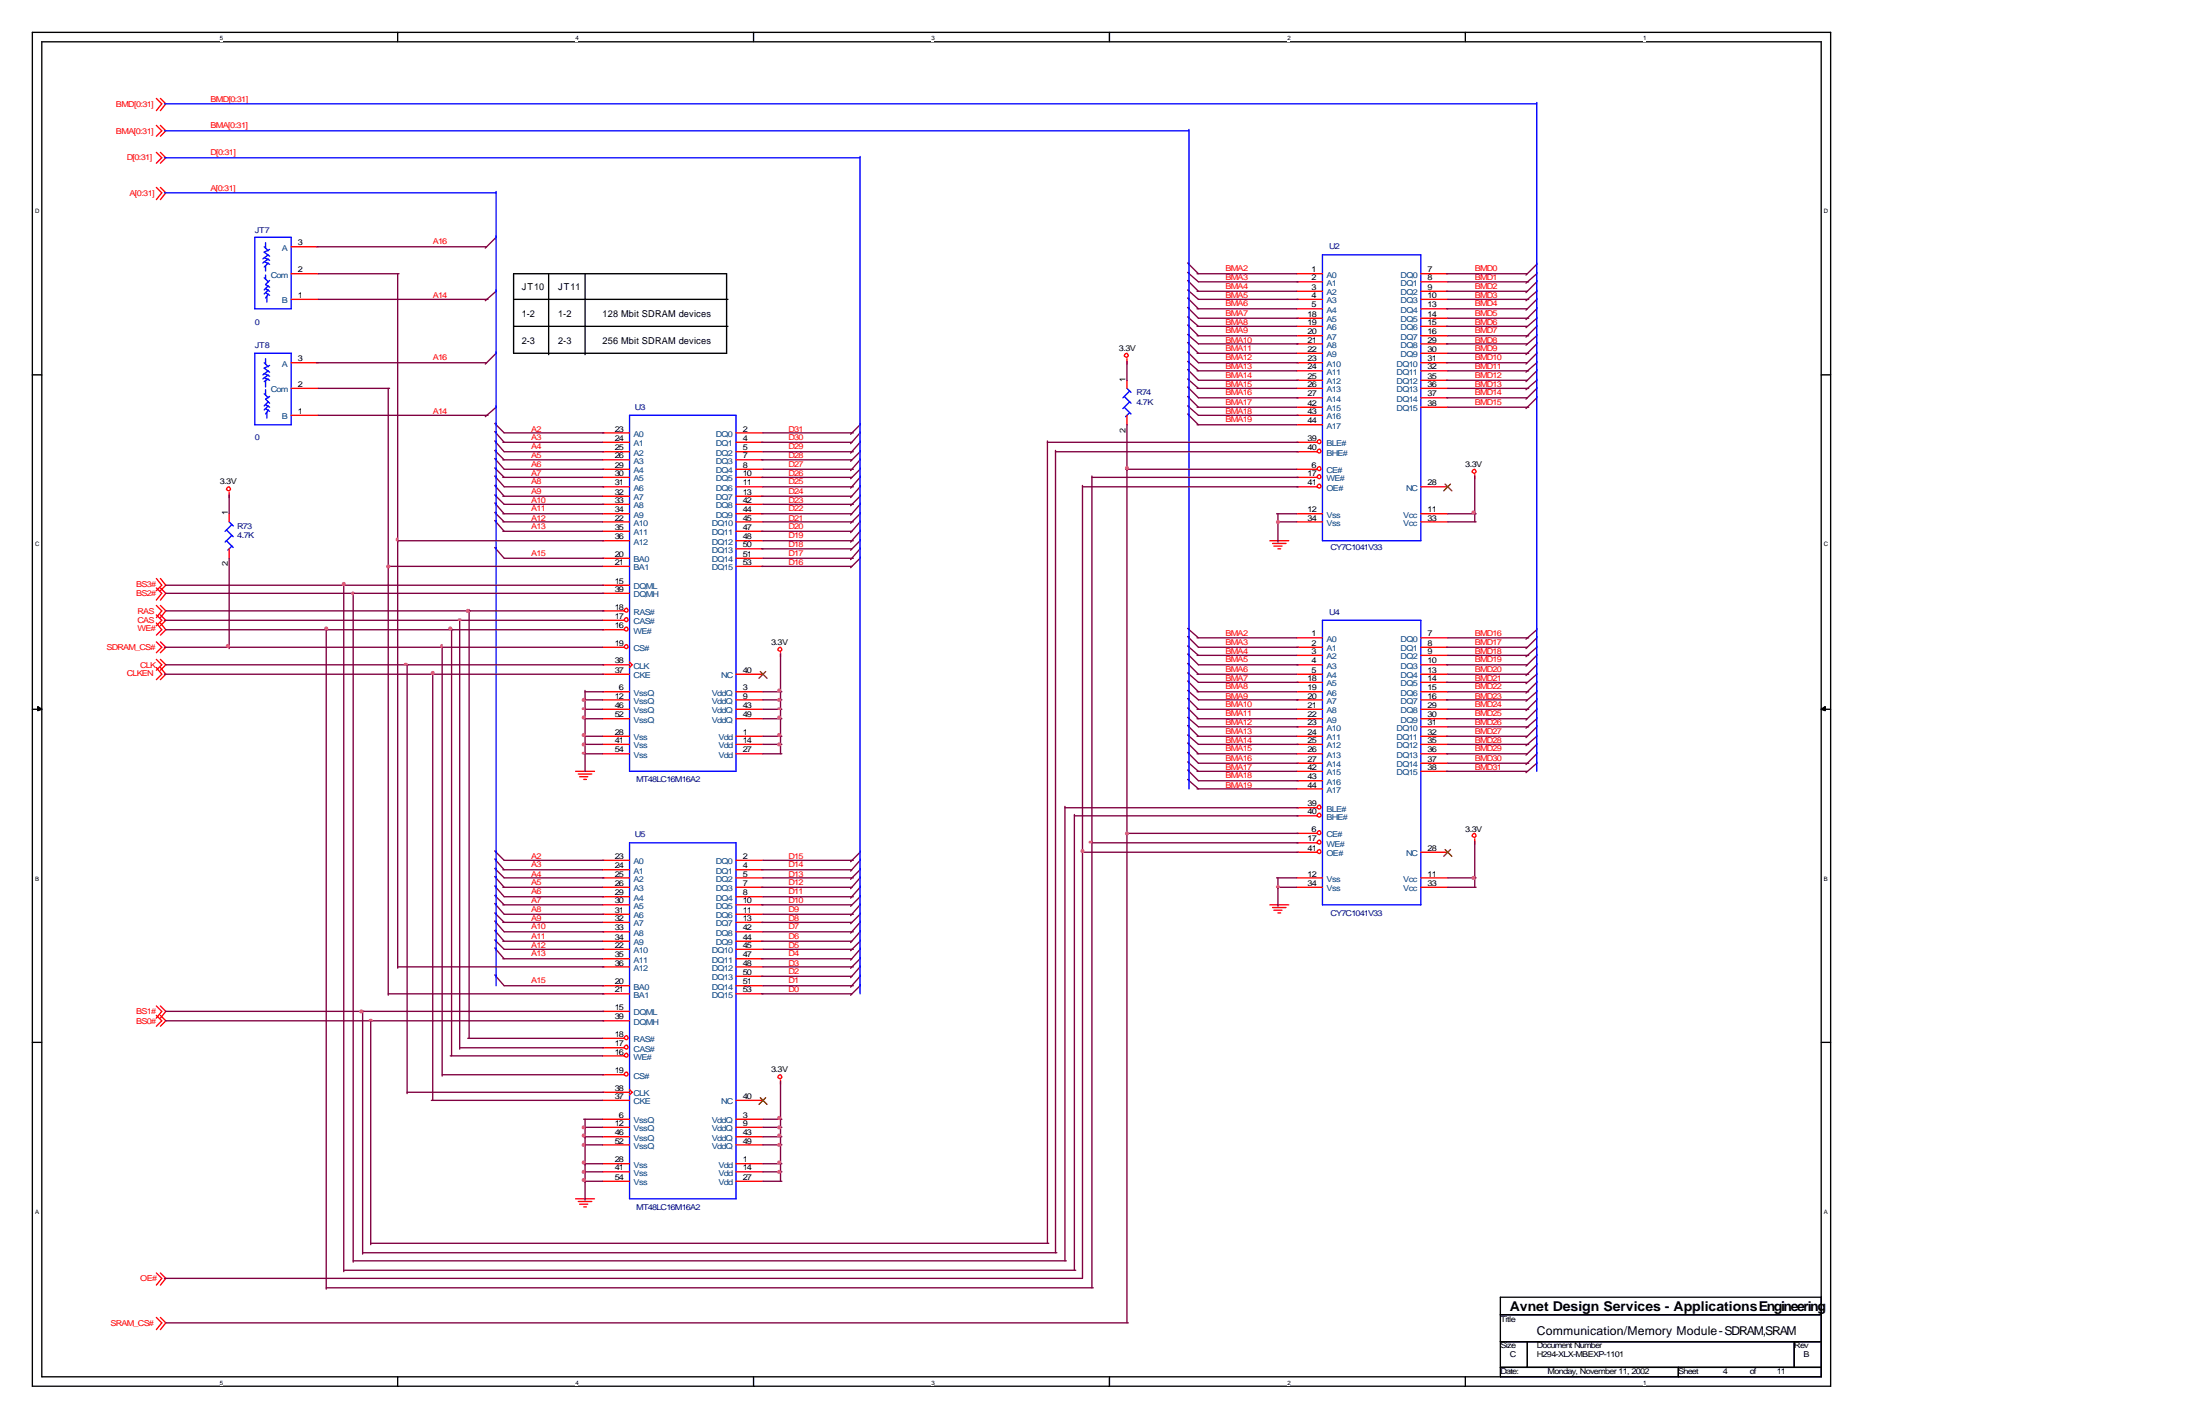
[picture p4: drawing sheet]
<svg xmlns="http://www.w3.org/2000/svg" width="432mm" height="279mm" viewBox="0 0 432 279" stroke-linecap="round" stroke-linejoin="round" font-family="sans-serif">
<path d="M6.3 6.4h353v265.6h-353zM8.2 8.2h349.3v261.9h-349.3z" fill="none" stroke="#000" stroke-width=".26"/>
<g fill="#fff">
<path d="M43.1 6.9h.6v1.3h-.6z"/>
<path d="M43.1 270.7h.6v1.3h-.6z"/>
</g>
<path d="M78.1 6.4v1.8M78.1 270.1v1.9" fill="none" stroke="#000" stroke-width=".26"/>
<g fill="#fff">
<path d="M113 6.9h.5v1.3h-.5z"/>
<path d="M113 270.7h.5v1.3h-.5z"/>
</g>
<path d="M147.9 6.4v1.8M147.9 270.1v1.9" fill="none" stroke="#000" stroke-width=".26"/>
<g fill="#fff">
<path d="M182.8 6.9h.6v1.3h-.6z"/>
<path d="M182.8 270.7h.6v1.3h-.6z"/>
</g>
<path d="M217.8 6.4v1.8M217.8 270.1v1.9" fill="none" stroke="#000" stroke-width=".26"/>
<g fill="#fff">
<path d="M252.7 6.9h.5v1.3h-.5z"/>
<path d="M252.7 270.7h.5v1.3h-.5z"/>
</g>
<path d="M287.6 6.4v1.8M287.6 270.1v1.9" fill="none" stroke="#000" stroke-width=".26"/>
<g fill="#fff">
<path d="M322.5 6.9h.6v1.3h-.6z"/>
<path d="M322.5 270.7h.6v1.3h-.6z"/>
<path d="M6.9 40.7h.8v1.4h-.8z"/>
<path d="M358 40.7h.8v1.4h-.8z"/>
<path d="M6.9 106.1h.8v1.3h-.8z"/>
<path d="M358 106.1h.8v1.3h-.8z"/>
</g>
<path d="M6.3 73.6h1.9M357.5 73.6h1.8" fill="none" stroke="#000" stroke-width=".26"/>
<g fill="#fff">
<path d="M6.9 171.7h.8v1.3h-.8z"/>
<path d="M358 171.7h.8v1.3h-.8z"/>
</g>
<path d="M6.3 139.2h1.9M357.5 139.2h1.8" fill="none" stroke="#000" stroke-width=".26"/>
<g fill="#000" stroke="#000" stroke-width=".26">
<path d="M7.4 138.6l.8 .6-.8 .2z" fill-rule="evenodd"/>
<path d="M357.5 139.2l.7-.6v.8z" fill-rule="evenodd"/>
</g>
<g fill="#fff">
<path d="M6.9 237.1h.8v1.3h-.8z"/>
<path d="M358 237.1h.8v1.3h-.8z"/>
</g>
<g fill="none" stroke="#000" stroke-width=".26">
<path d="M100.8 58.7h42.1M100.8 53.7h41.8v15.6h-41.8zM107.7 53.7v15.9M114.8 53.7v15.9M100.8 64h42.1M6.3 204.5h1.9M357.5 204.5h1.8M294.5 254.5h63v15.6h-63zM294.5 258h63M294.5 263.3h63M294.5 268.3h63M299.8 263.3v5"/>
<path d="M329.4 268.3v1.8M352.2 263.3v5"/>
</g>
<g fill="none" stroke="#f00" stroke-width=".26">
<path d="M30.7 19.3l1 1.1-1 1.3M31.5 19.3l1 1.1-1 1.3M30.7 29.9l1 1.1-1 1M30.7 36.8l1 1-1 1.4M30.7 24.6l1 1.1-1 1M31.5 29.9l1 1.1-1 1M31.5 36.8l1 1-1 1.4M31.5 24.6l1 1.1-1 1M57.1 48.4h5.3M57.1 53.7h5.3M57.1 58.7h5.3M254.5 53.7h5.1"/>
<path d="M254.5 58.7h5.1M254.5 55.3h5.1M254.5 57.2h5.1M278.9 53.7h5.3M278.9 58.7h5.3M278.9 55.3h5.3M278.9 57.2h5.3M57.1 71.2h5.3M57.1 76.2h5.3M221.2 70.4v1M221.2 74.6v1.6M254.5 71.2h5.1"/>
<path d="M254.5 76.2h5.1M254.5 60.6h5.1M254.5 62.4h5.1M254.5 64h5.1M254.5 65.9h5.1M254.5 67.5h5.1M254.5 69.3h5.1M254.5 72.8h5.1M254.5 74.6h5.1M254.5 78.1h5.1M254.5 79.9h5.1M278.9 71.2h5.3"/>
<path d="M278.9 76.2h5.3M278.9 60.6h5.3M278.9 62.4h5.3M278.9 64h5.3M278.9 65.9h5.3M278.9 67.5h5.3M278.9 69.3h5.3M278.9 72.8h5.3M278.9 74.6h5.3M278.9 78.1h5.3M278.9 79.9h5.3M45 96.6v1"/>
<path d="M57.1 81.5h5.3M118.3 84.9h5.3M118.3 86.8h5.3M118.3 88.6h5.3M118.3 90.2h5.3M118.3 92.1h5.3M118.3 93.7h5.3M118.3 95.5h5.3M118.3 97.4h5.3M118.3 99h5.3M144.5 84.9h5.3M144.5 86.8h5.3"/>
<path d="M144.5 88.6h5.3M144.5 90.2h5.3M144.5 92.1h5.3M144.5 93.7h5.3M144.5 95.5h5.3M144.5 97.4h5.3M144.5 99h5.3M221.2 81.5v1.8M254.5 81.5h5.1M254.5 86.8h4M254.5 88.6h4M254.5 92.1h4"/>
<path d="M254.5 93.7h4M254.5 95.5h4M254.5 83.3h5.1M278.9 95.5h5.3M289.5 93.1v.8M30.7 113.5l1 1.3-1 1.1M30.7 115.4l1 1-1 1.3M30.7 118.8l1 1.1-1 1.3M31.5 113.5l1 1.3-1 1.1M31.5 115.4l1 1-1 1.3M31.5 118.8l1 1.1-1 1.3M45 100.8v1.6"/>
<path d="M45 107.7v1.8M118.3 106.1h5.3M118.3 100.8h5.3M118.3 102.4h5.3M118.3 104.2h5.3M118.3 109.5h5.3M118.3 111.1h5.3M118.3 114.8h5.3M118.3 116.4h5.3M118.3 119.9h4.2M144.5 106.1h5.3M144.5 107.7h5.3"/>
<path d="M144.5 100.8h5.3M144.5 102.4h5.3M144.5 104.2h5.3M144.5 109.5h5.3M144.5 111.1h5.3M249.2 106.1h3.7M249.8 106.6h2.6M250 107.2h1.6M250.8 107.7h.6M254.5 100.8h5.1M254.5 102.4h5.1M278.9 100.8h5.3"/>
<path d="M278.9 102.4h5.3M30.7 120.7l1 1-1 1.1M30.7 122.2l1 1.4-1 1M30.7 125.9l1 1.1-1 1.1M30.7 129.4l1 1-1 1.1M30.7 131l1 1.3-1 1M31.5 120.7l1 1-1 1.1M31.5 122.2l1 1.4-1 1M31.5 125.9l1 1.1-1 1.1M31.5 129.4l1 1-1 1.1M31.5 131l1 1.3-1 1M118.3 121.7h4.2"/>
<path d="M118.3 123.6h4.2M118.3 127h4.2M118.3 130.4h5.3M118.3 132.3h5.3M118.3 135.7h5.3M118.3 137.3h5.3M118.3 139.2h5.3M123.6 129.9l.5 .5-.5 .6M144.5 132.3h5.3M144.5 135.7h5.3M144.5 137.3h5.3M144.5 139.2h5.3"/>
<path d="M153.2 128.1v.8M254.5 127h5.1M254.5 130.4h5.1M254.5 132.3h5.1M254.5 135.7h5.1M254.5 137.3h5.1M254.5 139.2h5.1M254.5 125.1h5.1M254.5 128.6h5.1M254.5 133.9h5.1M278.9 127h5.3M278.9 130.4h5.3"/>
<path d="M278.9 132.3h5.3M278.9 135.7h5.3M278.9 137.3h5.3M278.9 139.2h5.3M278.9 125.1h5.3M278.9 128.6h5.3M278.9 133.9h5.3M113 151.3h3.7M113.5 151.9h2.7M113.8 152.4h1.6M114.6 152.9h.5M118.3 141h5.3"/>
<path d="M118.3 144.5h5.3M118.3 146h5.3M118.3 147.9h5.3M144.5 141h5.3M144.5 144.5h5.3M144.5 146h5.3M144.5 147.9h5.3M254.5 151.3h5.1M254.5 141h5.1M254.5 144.5h5.1M254.5 146h5.1M254.5 147.9h5.1"/>
<path d="M254.5 142.6h5.1M254.5 149.8h5.1M254.5 153.2h5.1M254.5 154.8h5.1M254.5 158.5h4M278.9 151.3h5.3M278.9 141h5.3M278.9 144.5h5.3M278.9 146h5.3M278.9 147.9h5.3M278.9 142.6h5.3M278.9 149.8h5.3"/>
<path d="M118.3 177.5h5.3M118.3 168.8h5.3M118.3 170.7h5.3M118.3 172.2h5.3M118.3 174.1h5.3M118.3 175.9h5.3M118.3 179.4h5.3M144.5 177.5h5.3M144.5 168.8h5.3M144.5 170.7h5.3M144.5 172.2h5.3M144.5 174.1h5.3"/>
<path d="M144.5 175.9h5.3M144.5 179.4h5.3M249.2 177.5h3.7M249.8 178.1h2.6M250 178.6h1.6M250.8 179.1h.6M254.5 172.2h5.1M254.5 174.1h5.1M254.5 160.1h4M254.5 163.5h4M254.5 165.4h4M254.5 167.2h4"/>
<path d="M278.9 172.2h5.3M278.9 174.1h5.3M278.9 167.2h5.3M289.5 164.6v1M30.7 197.4l1 1-1 1.4M30.7 199.2l1 1.1-1 1M31.5 197.4l1 1-1 1.4M31.5 199.2l1 1.1-1 1M118.3 181h5.3M118.3 182.8h5.3M118.3 184.7h5.3M118.3 186.3h5.3"/>
<path d="M118.3 188.1h5.3M118.3 189.7h5.3M118.3 193.4h5.3M118.3 195h5.3M118.3 198.4h5.3M144.5 181h5.3M144.5 182.8h5.3M144.5 184.7h5.3M144.5 186.3h5.3M144.5 188.1h5.3M144.5 189.7h5.3M144.5 191.6h5.3"/>
<path d="M144.5 193.4h5.3M144.5 195h5.3M118.3 200.3h5.3M118.3 203.7h4.2M118.3 205.6h4.2M118.3 207.2h4.2M118.3 210.9h4.2M118.3 214.3h5.3M118.3 215.9h5.3M118.3 219.6h5.3M123.6 213.8l.5 .5-.5 .5M144.5 215.9h5.3"/>
<path d="M144.5 219.6h5.3M153.2 211.9v.8M113 235.2h3.7M113.5 235.7h2.7M113.8 236.3h1.6M114.6 236.8h.5M118.3 221.2h5.3M118.3 223h5.3M118.3 224.6h5.3M118.3 228.3h5.3M118.3 229.9h5.3M118.3 231.8h5.3"/>
<path d="M144.5 221.2h5.3M144.5 223h5.3M144.5 224.6h5.3M144.5 228.3h5.3M144.5 229.9h5.3M144.5 231.8h5.3M30.7 258.5l1 1.1-1 1.3M30.7 249.8l1 1-1 1.3M31.5 258.5l1 1.1-1 1.3M31.5 249.8l1 1-1 1.3"/>
<circle cx="221.1" cy="69.7" r=".4"/>
<circle cx="44.9" cy="95.9" r=".4"/>
<circle cx="258.9" cy="93.5" r=".4"/>
<circle cx="258.9" cy="95.4" r=".4"/>
<circle cx="258.9" cy="91.9" r=".4"/>
<circle cx="258.9" cy="86.6" r=".4"/>
<circle cx="258.9" cy="88.5" r=".4"/>
<circle cx="289.3" cy="92.5" r=".4"/>
<circle cx="122.9" cy="119.7" r=".4"/>
<circle cx="122.9" cy="126.9" r=".4"/>
<circle cx="122.9" cy="123.4" r=".4"/>
<circle cx="122.9" cy="121.6" r=".4"/>
<circle cx="153.1" cy="127.4" r=".4"/>
<circle cx="258.9" cy="159.9" r=".4"/>
<circle cx="258.9" cy="158.3" r=".4"/>
<circle cx="258.9" cy="163.4" r=".4"/>
<circle cx="258.9" cy="167.1" r=".4"/>
<circle cx="258.9" cy="165.2" r=".4"/>
<circle cx="289.3" cy="163.9" r=".4"/>
<circle cx="122.9" cy="205.4" r=".4"/>
<circle cx="122.9" cy="203.6" r=".4"/>
<circle cx="122.9" cy="207" r=".4"/>
<circle cx="122.9" cy="210.7" r=".4"/>
<circle cx="153.1" cy="211.3" r=".4"/>
</g>
<g fill="none" stroke="#00f" stroke-width=".26">
<path d="M32.3 37.8h65.1M32.3 31h136.5M32.3 25.7h201.1M32.3 20.4h269.3M97.4 37.6v155.8M168.8 30.7v164.3M233.4 25.4v129.4M301.6 20.1v131.2M50 46.6h7.1v14h-7.1zM51.9 50.5l1 .6M51.9 51.3l1 .6M51.9 48.4l.8 .8"/>
<path d="M51.9 54.5l.8 .8M52.1 47.6v1.1M52.1 52.1v1.1M52.1 54v.8M52.1 56.6l.8 .6M52.1 57.4l.8 .5M52.4 58.2v1.1M52.7 50l-1.1 .8M52.7 50.8l-1.1 .8M52.7 51.6l-.8 .8M52.7 56.1l-.8 .8M52.7 56.9l-.8 .8"/>
<path d="M52.7 57.7l-.6 .8M52.9 48.9l-1 .6 1 .8M52.9 55l-.8 .8 .8 .6M259.6 50h19.3v56.1h-19.3zM50 69.3h7.1v14h-7.1zM51.9 73.3l1 .5M51.9 74.1l1 .5M51.9 71.2l.8 .8M51.9 77.3l.8 .8M52.1 70.4v1M52.1 74.6v1.3M52.1 76.5v1"/>
<path d="M52.1 79.4l.8 .5M52.7 72.8l-1.1 .8M52.7 73.6l-1.1 .7M52.7 74.3l-.8 .6M52.7 78.8l-.8 .8M52.7 79.6l-.8 .8M52.9 71.7l-1 .5 1 .8M52.9 77.8l-.8 .5 .8 .8M220.7 77.8l1.3 1.3M220.7 79.9l1.3 1.3M221.2 76.2l.8 .8M221.7 76.7l-1.3 1.4"/>
<path d="M221.7 78.8l-1.3 1.4M52.1 80.2l.8 .5M52.4 81v1M52.7 80.4l-.6 .8M123.6 81.5h20.9v69.8h-20.9zM221.7 81l-.8 .8M44.4 104l1.4 1.3M44.4 106.1l1.4 1.3M45 102.4l.8 .8M45.5 102.9l-1.3 1.3M45.5 105l-1.3 1.4M45.5 107.2l-.8 .7"/>
<path d="M259.6 121.7h19.3v55.8h-19.3zM123.6 165.4h20.9v69.8h-20.9z"/>
</g>
<path d="M283.6 95l1.4 1.3M284.7 95l-1.3 1.3M149.2 131.8l1.3 1.3M150.3 131.8l-1.3 1.3M283.6 166.7l1.4 1.3M284.7 166.7l-1.3 1.3M149.2 215.4l1.3 1.3M150.3 215.4l-1.3 1.3" fill="none" stroke="#804000" stroke-width=".26"/>
<g fill="none" stroke="#800040" stroke-width=".26">
<path d="M62.2 48.4h33.3M62.4 53.7h15.9M62.4 58.7h33.4M78.1 53.7v136.3M97.4 46.6l-2.2 2.1M97.4 57.2l-2.2 1.8M233.1 51.6l2.1 2.1M233.1 53.4l2.1 1.9h19.6M233.1 55l2.1 2.2M233.1 56.9l2.1 1.8h19.6M233.1 58.5l2.1 2.1M234.9 53.7h19.6"/>
<path d="M234.9 57.2h19.6M283.9 53.7h15.9M283.9 57.2h15.9M284.2 58.7h15.8M284.2 55.3h15.8M301.6 51.9l-2.1 2.1M301.6 53.7l-2.1 1.9M301.6 55.3l-2.1 2.1M301.6 57.2l-2.1 1.8M301.6 58.7l-2.1 2.2M62.2 71.2h33.3M62.4 76.2h14.1"/>
<path d="M76.2 76.2v119.1M97.4 69.3l-2.2 2.1M97.4 79.9l-2.2 1.9M221.2 70.9v3.7M233.1 60.3l2.1 2.1h19.6M233.1 62.2l2.1 1.8M233.1 63.8l2.1 2.1M233.1 65.6l2.1 1.9h19.6M233.1 67.2l2.1 2.1M233.1 69.1l2.1 2.1h19.6M233.1 70.9l2.1 1.9M233.1 72.5l2.1 2.1h19.6"/>
<path d="M233.1 74.3l2.1 1.9M233.1 75.9l2.1 2.2h19.6M233.1 77.8l2.1 2.1M233.1 79.6l2.1 1.9h19.6M234.9 76.2h19.6M234.9 60.6h19.6M234.9 64h19.6M234.9 65.9h19.6M234.9 69.3h19.6M234.9 72.8h19.6M234.9 79.9h19.6M283.9 71.2h15.9"/>
<path d="M283.9 60.6h15.9M283.9 64h15.9M283.9 67.5h15.9M283.9 74.6h15.9M283.9 78.1h15.9M284.2 76.2h15.8M284.2 62.4h15.8M284.2 65.9h15.8M284.2 69.3h15.8M284.2 72.8h15.8M284.2 79.9h15.8M301.6 60.6l-2.1 2.1"/>
<path d="M301.6 62.4l-2.1 1.9M301.6 64l-2.1 2.1M301.6 65.9l-2.1 1.8M301.6 67.5l-2.1 2.1M301.6 69.3l-2.1 2.1M301.6 71.2l-2.1 1.8M301.6 72.8l-2.1 2.1M301.6 74.6l-2.1 1.9M301.6 76.2l-2.1 2.1M301.6 78.1l-2.1 2.1M45 97.1v3.7M62.4 81.5h33.4"/>
<path d="M97.1 83.1l1.9 1.8h19.5M97.1 84.7l1.9 2.1M97.1 86.5l1.9 2.1h19.5M97.1 88.4l1.9 1.8M97.1 90l1.9 2.1h19.5M97.1 91.8l1.9 1.9M97.1 93.4l1.9 2.1h19.5M97.1 95.2l1.9 2.2M97.1 97.1l1.9 1.9h19.5M97.1 98.7l1.9 2.1M98.7 86.8h19.6M98.7 90.2h19.6"/>
<path d="M98.7 93.7h19.6M98.7 97.4h19.6M149.5 86.8h17.7M149.5 90.2h17.7M149.5 93.7h17.7M149.5 97.4h17.7M149.8 84.9h17.7M149.8 88.6h17.7M149.8 92.1h17.7M149.8 95.5h17.7M149.8 99h17.7M168.8 83.3l-1.8 1.9"/>
<path d="M168.8 84.9l-1.8 2.1M168.8 86.8l-1.8 2.1M168.8 88.6l-1.8 1.9M168.8 90.2l-1.8 2.1M168.8 92.1l-1.8 1.8M168.8 93.7l-1.8 2.1M168.8 95.5l-1.8 2.1M168.8 97.4l-1.8 1.8M168.8 99l-1.8 2.1M205.6 86.8h49.2M205.6 86.5v157.4M207.2 88.6h47.6"/>
<path d="M207.2 88.4v157.4M212.5 95.5h42.3M212.5 95.2v155.6h-180.2M214.3 93.7h40.5M214.3 93.4v159.3M220.9 92.1h33.6M221.2 83.3v176.3M233.1 81.2l2.1 2.1M234.9 83.3h19.6M289.5 93.4v9M32.5 114.8h86M32.5 116.4h86"/>
<path d="M32.5 119.9h86M45 109.5v17.8M67.5 114.8v134.7M69.3 116.4v131.2M75.9 111.1h42.4M78.1 106.1h40.4M92.1 119.6v84.1M97.1 102.1l1.9 2.1M97.1 107.4l1.9 2.1h19.5M97.1 100.5l1.9 1.9M98.7 100.8h19.6M98.7 104.2h19.6"/>
<path d="M98.7 102.4h19.6M149.5 100.8h17.7M149.5 104.2h17.7M149.5 107.7h17.7M149.5 111.1h17.7M149.8 106.1h17.7M149.8 102.4h17.7M149.8 109.5h17.7M168.8 100.8l-1.8 1.9M168.8 102.4l-1.8 2.1M168.8 104.2l-1.8 2.2M168.8 106.1l-1.8 1.8"/>
<path d="M168.8 107.7l-1.8 2.1M168.8 109.5l-1.8 1.9M250.6 100.8h3.9M250.6 102.4h3.9M250.8 100.8v5.6M284.2 100.8h5.5M284.2 102.4h5.5M32.3 121.7h86M32.3 127h86M32.3 132.3h86.2M32.5 130.4h86M32.5 123.6h86"/>
<path d="M64 123.6v129.3M79.9 130.4v84.2M84.9 132v83.9M86.8 127v84.1M88.6 123.3v83.9M90.2 121.7v84.1M114.6 139.2h3.7M114.6 137.3h3.7M114.8 135.7h3.7M114.8 135.5v15.8M149.8 139.2h3.7M149.8 137.3h3.7"/>
<path d="M149.8 135.7h3.7M153.2 128.3v19.6M233.1 123.3l2.1 1.8M233.1 124.9l2.1 2.1h19.6M233.1 126.7l2.1 1.9M233.1 128.3l2.1 2.1h19.6M233.1 130.2l2.1 2.1M233.1 132l2.1 1.9h19.6M233.1 133.6l2.1 2.1M233.1 135.5l2.1 1.8h19.6M233.1 137.1l2.1 2.1M233.1 138.9l2.1 2.1"/>
<path d="M234.9 132.3h19.6M234.9 139.2h19.6M234.9 135.7h19.6M234.9 125.1h19.6M234.9 128.6h19.6M283.9 127h15.9M283.9 130.4h15.9M283.9 137.3h15.9M283.9 133.9h15.9M284.2 132.3h15.8M284.2 139.2h15.8M284.2 135.7h15.8"/>
<path d="M284.2 125.1h15.8M284.2 128.6h15.8M301.6 123.6l-2.1 1.8M301.6 125.1l-2.1 2.2M301.6 127l-2.1 1.9M301.6 128.6l-2.1 2.1M301.6 130.4l-2.1 2.2M301.6 132.3l-2.1 1.8M301.6 133.9l-2.1 2.1M301.6 135.7l-2.1 1.9M301.6 137.3l-2.1 2.1M301.6 139.2l-2.1 2.1"/>
<path d="M114.6 147.9h3.7M114.6 146h3.7M114.6 144.5h3.7M114.6 141h3.7M149.8 147.9h3.7M149.8 146h3.7M149.8 144.5h3.7M149.8 141h3.7M209 158.2v89.2M209 158.5h45.8M210.9 159.8v89.4M233.1 140.8l2.1 1.8h19.6"/>
<path d="M233.1 142.3l2.1 2.2M233.1 144.2l2.1 1.8h19.6M233.1 145.8l2.1 2.1M233.1 147.6l2.1 2.2h19.6M233.1 149.5l2.1 1.8M233.1 151.1l2.1 2.1h19.6M233.1 152.9l2.1 1.9M234.9 147.9h19.6M234.9 144.5h19.6M234.9 141h19.6M234.9 151.3h19.6M234.9 154.8h19.6"/>
<path d="M283.9 147.9h15.9M283.9 144.5h15.9M283.9 141h15.9M283.9 151.3h15.9M284.2 146h15.8M284.2 142.6h15.8M284.2 149.8h15.8M301.6 141l-2.1 1.9M301.6 142.6l-2.1 2.1M301.6 144.5l-2.1 1.8M301.6 146l-2.1 2.2M301.6 147.9l-2.1 2.1"/>
<path d="M301.6 149.8l-2.1 1.8M97.1 167l1.9 1.8h19.5M97.1 168.5l1.9 2.2M97.1 170.4l1.9 1.8h19.5M97.1 172l1.9 2.1M97.1 173.8l1.9 2.1h19.5M97.1 175.7l1.9 1.8M97.1 177.3l1.9 2.1h19.5M97.1 179.1l1.9 1.9M98.7 170.7h19.6M98.7 174.1h19.6M98.7 177.5h19.6"/>
<path d="M149.5 170.7h17.7M149.5 174.1h17.7M149.5 177.5h17.7M149.8 168.8h17.7M149.8 172.2h17.7M149.8 175.9h17.7M149.8 179.4h17.7M168.8 167.2l-1.8 1.9M168.8 168.8l-1.8 2.1M168.8 170.7l-1.8 1.8M168.8 172.2l-1.8 2.2M168.8 174.1l-1.8 2.1"/>
<path d="M168.8 175.9l-1.8 1.9M168.8 177.5l-1.8 2.2M168.8 179.4l-1.8 1.8M210.9 160.1h43.9M212.5 167.2h42.3M214.3 165.4h40.5M221.2 163.5h33.6M250.6 172.2h3.9M250.6 174.1h3.9M250.8 172.2v5.6M284.2 172.2h5.5M284.2 174.1h5.5"/>
<path d="M289.5 165.1v9M32.5 198.4h86M71.2 198.4v47.7M76.2 195h42.3M78.1 189.7h40.4M97.1 180.7l1.9 2.1h19.5M97.1 182.6l1.9 2.1M97.1 186l1.9 2.1M97.1 191.3l1.9 2.1h19.5M97.1 184.4l1.9 1.9h19.5M98.7 181h19.6M98.7 184.7h19.6"/>
<path d="M98.7 188.1h19.6M149.5 181h17.7M149.5 184.7h17.7M149.5 188.1h17.7M149.5 191.6h17.7M149.5 195h17.7M149.8 182.8h17.7M149.8 186.3h17.7M149.8 189.7h17.7M149.8 193.4h17.7M168.8 181l-1.8 2.1M168.8 182.8l-1.8 2.1"/>
<path d="M168.8 184.7l-1.8 1.8M168.8 186.3l-1.8 2.1M168.8 188.1l-1.8 1.9M168.8 189.7l-1.8 2.1M168.8 191.6l-1.8 2.1M168.8 193.4l-1.8 1.9M32.5 200.3h86M72.8 200.3v43.9M79.9 214.3h38.6M84.7 215.9h33.6M86.8 210.9h31.7M88.4 207.2h29.9"/>
<path d="M90.2 205.6h28.3M91.8 203.7h26.5M114.6 219.6h3.7M114.8 219.6v15.9M149.8 219.6h3.7M153.2 212.2v19.6M114.6 231.8h3.7M114.6 229.9h3.7M114.6 228.3h3.7M114.6 224.6h3.7M114.6 223h3.7M114.6 221.2h3.7"/>
<path d="M149.8 231.8h3.7M149.8 229.9h3.7M149.8 228.3h3.7M149.8 224.6h3.7M149.8 223h3.7M149.8 221.2h3.7M32.5 259.6h189M64 252.7h150.6M67.5 249.2h143.6M69.3 247.4h140M71.2 245.8h136.2M72.8 243.9h133"/>
</g>
<g fill="#f0f" stroke="#f0f" stroke-width=".26">
<path d="M90 121.5h.4l.1 .2h-.5z" fill-rule="evenodd"/>
<path d="M86.6 126.5h.2v.5l-.3-.1z" fill-rule="evenodd"/>
<path d="M152.7 139l.4-.1 .1 .3h-.5z" fill-rule="evenodd"/>
<path d="M77.9 105.6h.2v.5l-.3-.1z" fill-rule="evenodd"/>
<path d="M114.3 147.7l.5-.1v.3h-.5z" fill-rule="evenodd"/>
<path d="M114.3 139l.5-.1v.3h-.5z" fill-rule="evenodd"/>
<path d="M79.4 130.3l.4-.1 .1 .2h-.5z" fill-rule="evenodd"/>
<path d="M69.1 116.2h.2v.5l-.2-.1z" fill-rule="evenodd"/>
<path d="M72.5 200.1l.4-.1 .1 .3h-.5z" fill-rule="evenodd"/>
<path d="M213.8 165.2l.4-.1 .1 .3h-.5z" fill-rule="evenodd"/>
<path d="M250.6 173.9l.4-.1 .1 .3h-.5z" fill-rule="evenodd"/>
<circle cx="91.8" cy="119.9" r=".28"/>
<circle cx="88.4" cy="123.3" r=".28"/>
<circle cx="70.9" cy="198.5" r=".28"/>
<circle cx="152.9" cy="146.1" r=".28"/>
<circle cx="152.9" cy="144.2" r=".28"/>
<circle cx="152.9" cy="140.8" r=".28"/>
<circle cx="152.9" cy="137.3" r=".28"/>
<circle cx="152.9" cy="135.5" r=".28"/>
<circle cx="152.9" cy="230" r=".28"/>
<circle cx="152.9" cy="228.1" r=".28"/>
<circle cx="152.9" cy="224.7" r=".28"/>
<circle cx="152.9" cy="222.8" r=".28"/>
<circle cx="152.9" cy="221.2" r=".28"/>
<circle cx="152.9" cy="219.4" r=".28"/>
<circle cx="44.7" cy="126.8" r=".28"/>
<circle cx="76.2" cy="111.2" r=".28"/>
<circle cx="84.9" cy="132.1" r=".28"/>
<circle cx="114.5" cy="221.2" r=".28"/>
<circle cx="114.5" cy="228.1" r=".28"/>
<circle cx="114.5" cy="224.7" r=".28"/>
<circle cx="114.5" cy="144.2" r=".28"/>
<circle cx="114.5" cy="140.8" r=".28"/>
<circle cx="114.5" cy="222.8" r=".28"/>
<circle cx="114.5" cy="137.3" r=".28"/>
<circle cx="114.5" cy="230" r=".28"/>
<circle cx="114.5" cy="231.5" r=".28"/>
<circle cx="114.5" cy="146.1" r=".28"/>
<circle cx="221.2" cy="91.8" r=".28"/>
<circle cx="221.2" cy="163.5" r=".28"/>
<circle cx="67.5" cy="114.6" r=".28"/>
<circle cx="64" cy="123.3" r=".28"/>
<circle cx="212.4" cy="167" r=".28"/>
<circle cx="289.2" cy="100.6" r=".28"/>
<circle cx="250.8" cy="102.4" r=".28"/>
<circle cx="289.2" cy="172.3" r=".28"/>
</g>
<text font-size="2.6" x="296.3" y="257.2">Avnet Design Services - Applications Engineering</text>
<text font-size="2.4" x="301.6" y="261.9">Communication/Memory Module - SDRAM,SRAM</text>
<g font-size="1.9">
<text x="102.4" y="56.9">JT10</text>
<text x="109.5" y="56.9">JT11</text>
<text x="102.4" y="62.2">1-2</text>
<text x="109.5" y="62.2">1-2</text>
<text x="118.3" y="62.2">128 Mbit SDRAM devices</text>
<text x="102.4" y="67.5">2-3</text>
<text x="109.5" y="67.5">2-3</text>
<text x="118.3" y="67.5">256 Mbit SDRAM devices</text>
</g>
<g font-size="1.6" fill="#f00">
<text x="22.8" y="20.9">BMD[0:31]</text>
<text x="41.3" y="20.1">BMD[0:31]</text>
<text x="22.8" y="26.2">BMA[0:31]</text>
<text x="41.3" y="25.1">BMA[0:31]</text>
<text x="24.9" y="31.5">D[0:31]</text>
<text x="41.3" y="30.4">D[0:31]</text>
<text x="25.4" y="38.4">A[0:31]</text>
<text x="41.3" y="37.6">A[0:31]</text>
<text x="84.9" y="47.9">A16</text>
<text x="240.5" y="53.2">BMA2</text>
<text x="289.5" y="53.2">BMD0</text>
<text x="84.9" y="58.5">A14</text>
<text x="240.5" y="55">BMA3</text>
<text x="240.5" y="56.6">BMA4</text>
<text x="240.5" y="58.5">BMA5</text>
<text x="289.5" y="55">BMD1</text>
<text x="289.5" y="56.6">BMD2</text>
<text x="289.5" y="58.5">BMD3</text>
<text x="240.5" y="60.1">BMA6</text>
<text x="240.5" y="61.9">BMA7</text>
<text x="240.5" y="63.8">BMA8</text>
<text x="240.5" y="65.4">BMA9</text>
<text x="289.5" y="60.1">BMD4</text>
<text x="289.5" y="61.9">BMD5</text>
<text x="289.5" y="63.8">BMD6</text>
<text x="289.5" y="65.4">BMD7</text>
<text x="84.9" y="70.6">A16</text>
<text x="240.5" y="67.2">BMA10</text>
<text x="240.5" y="68.8">BMA11</text>
<text x="240.5" y="70.6">BMA12</text>
<text x="289.5" y="67.2">BMD8</text>
<text x="289.5" y="68.8">BMD9</text>
<text x="289.5" y="70.6">BMD10</text>
<text x="240.5" y="72.5">BMA13</text>
<text x="240.5" y="74.1">BMA14</text>
<text x="240.5" y="75.9">BMA15</text>
<text x="240.5" y="77.5">BMA16</text>
<text x="289.5" y="72.5">BMD11</text>
<text x="289.5" y="74.1">BMD12</text>
<text x="289.5" y="75.9">BMD13</text>
<text x="289.5" y="77.5">BMD14</text>
<text x="84.9" y="81.2">A14</text>
<text x="240.5" y="79.4">BMA17</text>
<text x="240.5" y="81.2">BMA18</text>
<text x="240.5" y="82.8">BMA19</text>
<text x="289.5" y="79.4">BMD15</text>
<text x="104.3" y="84.7">A2</text>
<text x="104.3" y="86.3">A3</text>
<text x="104.3" y="88.1">A4</text>
<text x="104.3" y="90">A5</text>
<text x="154.8" y="84.7">D31</text>
<text x="154.8" y="86.3">D30</text>
<text x="154.8" y="88.1">D29</text>
<text x="154.8" y="90">D28</text>
<text x="104.3" y="91.5">A6</text>
<text x="104.3" y="93.4">A7</text>
<text x="104.3" y="95">A8</text>
<text x="154.8" y="91.5">D27</text>
<text x="154.8" y="93.4">D26</text>
<text x="154.8" y="95">D25</text>
<text x="104.3" y="96.8">A9</text>
<text x="104.3" y="98.7">A10</text>
<text x="104.3" y="100.3">A11</text>
<text x="154.8" y="96.8">D24</text>
<text x="154.8" y="98.7">D23</text>
<text x="154.8" y="100.3">D22</text>
<text x="104.3" y="103.7">A13</text>
<text x="104.3" y="102.1">A12</text>
<text x="154.8" y="102.1">D21</text>
<text x="154.8" y="103.7">D20</text>
<text x="154.8" y="105.6">D19</text>
<text x="154.8" y="107.4">D18</text>
<text x="104.3" y="109">A15</text>
<text x="154.8" y="109">D17</text>
<text x="154.8" y="110.9">D16</text>
<text x="26.7" y="115.1">BS3#</text>
<text x="26.7" y="116.9">BS2#</text>
<text x="27" y="120.4">RAS</text>
<text x="27" y="122.2">CAS</text>
<text x="27" y="123.8">WE#</text>
<text x="240.5" y="124.9">BMA2</text>
<text x="289.5" y="124.9">BMD16</text>
<text x="20.9" y="127.5">SDRAM_CS#</text>
<text x="27.5" y="131">CLK</text>
<text x="240.5" y="126.5">BMA3</text>
<text x="240.5" y="128.3">BMA4</text>
<text x="240.5" y="129.9">BMA5</text>
<text x="240.5" y="131.8">BMA6</text>
<text x="289.5" y="126.5">BMD17</text>
<text x="289.5" y="128.3">BMD18</text>
<text x="289.5" y="129.9">BMD19</text>
<text x="289.5" y="131.8">BMD20</text>
<text x="24.9" y="132.6">CLKEN</text>
<text x="240.5" y="133.6">BMA7</text>
<text x="240.5" y="135.2">BMA8</text>
<text x="240.5" y="137.1">BMA9</text>
<text x="289.5" y="133.6">BMD21</text>
<text x="289.5" y="135.2">BMD22</text>
<text x="289.5" y="137.1">BMD23</text>
<text x="240.5" y="138.6">BMA10</text>
<text x="240.5" y="140.5">BMA11</text>
<text x="240.5" y="142.3">BMA12</text>
<text x="240.5" y="143.9">BMA13</text>
<text x="289.5" y="138.6">BMD24</text>
<text x="289.5" y="140.5">BMD25</text>
<text x="289.5" y="142.3">BMD26</text>
<text x="289.5" y="143.9">BMD27</text>
<text x="240.5" y="145.8">BMA14</text>
<text x="240.5" y="147.4">BMA15</text>
<text x="240.5" y="149.2">BMA16</text>
<text x="289.5" y="145.8">BMD28</text>
<text x="289.5" y="147.4">BMD29</text>
<text x="289.5" y="149.2">BMD30</text>
<text x="240.5" y="151.1">BMA17</text>
<text x="240.5" y="152.7">BMA18</text>
<text x="240.5" y="154.5">BMA19</text>
<text x="289.5" y="151.1">BMD31</text>
<text x="104.3" y="168.5">A2</text>
<text x="104.3" y="170.1">A3</text>
<text x="104.3" y="172">A4</text>
<text x="104.3" y="173.6">A5</text>
<text x="154.8" y="168.5">D15</text>
<text x="154.8" y="170.1">D14</text>
<text x="154.8" y="172">D13</text>
<text x="154.8" y="173.6">D12</text>
<text x="104.3" y="175.4">A6</text>
<text x="104.3" y="177.3">A7</text>
<text x="104.3" y="178.9">A8</text>
<text x="154.8" y="175.4">D11</text>
<text x="154.8" y="177.3">D10</text>
<text x="154.8" y="178.9">D9</text>
<text x="104.3" y="180.7">A9</text>
<text x="104.3" y="182.3">A10</text>
<text x="104.3" y="184.1">A11</text>
<text x="154.8" y="180.7">D8</text>
<text x="154.8" y="182.3">D7</text>
<text x="154.8" y="184.1">D6</text>
<text x="104.3" y="187.6">A13</text>
<text x="104.3" y="186">A12</text>
<text x="154.8" y="186">D5</text>
<text x="154.8" y="187.6">D4</text>
<text x="154.8" y="189.4">D3</text>
<text x="154.8" y="191">D2</text>
<text x="104.3" y="192.9">A15</text>
<text x="154.8" y="192.9">D1</text>
<text x="154.8" y="194.7">D0</text>
<text x="26.7" y="199">BS1#</text>
<text x="26.7" y="200.8">BS0#</text>
<text x="27.5" y="251.4">OE#</text>
<text x="21.7" y="260.1">SRAM_CS#</text>
</g>
<g font-size="1.6" fill="#000080">
<text x="50" y="45.8">JT7</text>
<text x="260.9" y="48.9">U2</text>
<text x="50" y="63.8">0</text>
<text x="50" y="68.3">JT8</text>
<text x="223" y="77.5">R74</text>
<text x="124.6" y="80.4">U3</text>
<text x="223" y="79.4">4.7K</text>
<text x="50" y="86.3">0</text>
<text x="46.6" y="103.7">R73</text>
<text x="46.6" y="105.6">4.7K</text>
<text x="261.1" y="107.9">CY7C1041V33</text>
<text x="260.9" y="120.7">U4</text>
<text x="124.9" y="153.5">MT48LC16M16A2</text>
<text x="124.6" y="164.3">U5</text>
<text x="261.1" y="179.7">CY7C1041V33</text>
<text x="124.9" y="237.3">MT48LC16M16A2</text>
</g>
<g font-size="1.6" fill="#004080">
<text x="55.3" y="49.2">A</text>
<text x="53.2" y="54.5">Com</text>
<text x="55.3" y="59.5">B</text>
<text x="260.4" y="54.5">A0</text>
<text x="260.4" y="56.1">A1</text>
<text x="260.4" y="57.9">A2</text>
<text x="260.4" y="59.5">A3</text>
<text x="274.9" y="54.5">DQ0</text>
<text x="274.9" y="56.1">DQ1</text>
<text x="274.9" y="57.9">DQ2</text>
<text x="274.9" y="59.5">DQ3</text>
<text x="260.4" y="61.4">A4</text>
<text x="260.4" y="63.2">A5</text>
<text x="260.4" y="64.8">A6</text>
<text x="274.9" y="61.4">DQ4</text>
<text x="274.9" y="63.2">DQ5</text>
<text x="274.9" y="64.8">DQ6</text>
<text x="55.3" y="72">A</text>
<text x="260.4" y="66.7">A7</text>
<text x="260.4" y="68.3">A8</text>
<text x="260.4" y="70.1">A9</text>
<text x="260.4" y="72">A10</text>
<text x="274.1" y="72">DQ10</text>
<text x="274.9" y="66.7">DQ7</text>
<text x="274.9" y="68.3">DQ8</text>
<text x="274.9" y="70.1">DQ9</text>
<text x="53.2" y="77">Com</text>
<text x="260.4" y="73.6">A11</text>
<text x="260.4" y="75.4">A12</text>
<text x="260.4" y="77">A13</text>
<text x="274.1" y="73.6">DQ11</text>
<text x="274.1" y="75.4">DQ12</text>
<text x="274.1" y="77">DQ13</text>
<text x="55.3" y="82.3">B</text>
<text x="260.4" y="78.8">A14</text>
<text x="260.4" y="80.7">A15</text>
<text x="260.4" y="82.3">A16</text>
<text x="274.1" y="78.8">DQ14</text>
<text x="274.1" y="80.7">DQ15</text>
<text x="124.4" y="85.7">A0</text>
<text x="124.4" y="87.6">A1</text>
<text x="124.4" y="89.4">A2</text>
<text x="140.5" y="85.7">DQ0</text>
<text x="140.5" y="87.6">DQ1</text>
<text x="140.5" y="89.4">DQ2</text>
<text x="260.4" y="84.1">A17</text>
<text x="260.4" y="87.6">BLE#</text>
<text x="260.4" y="89.4">BHE#</text>
<text x="124.4" y="91">A3</text>
<text x="124.4" y="92.9">A4</text>
<text x="124.4" y="94.5">A5</text>
<text x="140.5" y="91">DQ3</text>
<text x="140.5" y="92.9">DQ4</text>
<text x="140.5" y="94.5">DQ5</text>
<text x="260.4" y="92.9">CE#</text>
<text x="260.4" y="94.5">WE#</text>
<text x="124.4" y="96.3">A6</text>
<text x="124.4" y="98.2">A7</text>
<text x="124.4" y="99.7">A8</text>
<text x="124.4" y="101.6">A9</text>
<text x="140.5" y="96.3">DQ6</text>
<text x="140.5" y="98.2">DQ7</text>
<text x="140.5" y="99.7">DQ8</text>
<text x="140.5" y="101.6">DQ9</text>
<text x="260.4" y="96.3">OE#</text>
<text x="260.4" y="101.6">Vss</text>
<text x="275.4" y="101.6">Vcc</text>
<text x="276" y="96.3">NC</text>
<text x="124.4" y="103.2">A10</text>
<text x="124.4" y="105">A11</text>
<text x="124.4" y="106.9">A12</text>
<text x="139.7" y="103.2">DQ10</text>
<text x="139.7" y="105">DQ11</text>
<text x="139.7" y="106.9">DQ12</text>
<text x="260.4" y="103.2">Vss</text>
<text x="275.4" y="103.2">Vcc</text>
<text x="124.4" y="110.3">BA0</text>
<text x="124.4" y="111.9">BA1</text>
<text x="139.7" y="108.5">DQ13</text>
<text x="139.7" y="110.3">DQ14</text>
<text x="139.7" y="111.9">DQ15</text>
<text x="124.4" y="115.6">DQML</text>
<text x="124.4" y="117.2">DQMH</text>
<text x="124.4" y="120.7">RAS#</text>
<text x="124.4" y="122.5">CAS#</text>
<text x="124.4" y="124.4">WE#</text>
<text x="260.4" y="125.9">A0</text>
<text x="274.9" y="125.9">DQ0</text>
<text x="124.4" y="127.8">CS#</text>
<text x="124.4" y="131.2">CLK</text>
<text x="260.4" y="127.8">A1</text>
<text x="260.4" y="129.4">A2</text>
<text x="260.4" y="131.2">A3</text>
<text x="274.9" y="127.8">DQ1</text>
<text x="274.9" y="129.4">DQ2</text>
<text x="274.9" y="131.2">DQ3</text>
<text x="124.4" y="133.1">CKE</text>
<text x="124.4" y="136.5">VssQ</text>
<text x="139.7" y="136.5">VddQ</text>
<text x="141.6" y="133.1">NC</text>
<text x="260.4" y="133.1">A4</text>
<text x="260.4" y="134.7">A5</text>
<text x="260.4" y="136.5">A6</text>
<text x="274.9" y="133.1">DQ4</text>
<text x="274.9" y="134.7">DQ5</text>
<text x="274.9" y="136.5">DQ6</text>
<text x="124.4" y="138.1">VssQ</text>
<text x="124.4" y="140">VssQ</text>
<text x="124.4" y="141.8">VssQ</text>
<text x="139.7" y="138.1">VddQ</text>
<text x="139.7" y="140">VddQ</text>
<text x="139.7" y="141.8">VddQ</text>
<text x="260.4" y="138.1">A7</text>
<text x="260.4" y="140">A8</text>
<text x="260.4" y="141.8">A9</text>
<text x="260.4" y="143.4">A10</text>
<text x="274.1" y="143.4">DQ10</text>
<text x="274.9" y="138.1">DQ7</text>
<text x="274.9" y="140">DQ8</text>
<text x="274.9" y="141.8">DQ9</text>
<text x="124.4" y="145.3">Vss</text>
<text x="124.4" y="146.8">Vss</text>
<text x="124.4" y="148.7">Vss</text>
<text x="141" y="145.3">Vdd</text>
<text x="141" y="146.8">Vdd</text>
<text x="141" y="148.7">Vdd</text>
<text x="260.4" y="145.3">A11</text>
<text x="260.4" y="146.8">A12</text>
<text x="260.4" y="148.7">A13</text>
<text x="274.1" y="145.3">DQ11</text>
<text x="274.1" y="146.8">DQ12</text>
<text x="274.1" y="148.7">DQ13</text>
<text x="260.4" y="150.5">A14</text>
<text x="260.4" y="152.1">A15</text>
<text x="260.4" y="154">A16</text>
<text x="260.4" y="155.6">A17</text>
<text x="274.1" y="150.5">DQ14</text>
<text x="274.1" y="152.1">DQ15</text>
<text x="260.4" y="159.3">BLE#</text>
<text x="260.4" y="160.9">BHE#</text>
<text x="260.4" y="164.3">CE#</text>
<text x="260.4" y="166.2">WE#</text>
<text x="124.4" y="169.6">A0</text>
<text x="124.4" y="171.4">A1</text>
<text x="124.4" y="173">A2</text>
<text x="140.5" y="169.6">DQ0</text>
<text x="140.5" y="171.4">DQ1</text>
<text x="140.5" y="173">DQ2</text>
<text x="260.4" y="168">OE#</text>
<text x="260.4" y="173">Vss</text>
<text x="275.4" y="173">Vcc</text>
<text x="276" y="168">NC</text>
<text x="124.4" y="174.9">A3</text>
<text x="124.4" y="176.7">A4</text>
<text x="124.4" y="178.3">A5</text>
<text x="140.5" y="174.9">DQ3</text>
<text x="140.5" y="176.7">DQ4</text>
<text x="140.5" y="178.3">DQ5</text>
<text x="260.4" y="174.9">Vss</text>
<text x="275.4" y="174.9">Vcc</text>
<text x="124.4" y="180.2">A6</text>
<text x="124.4" y="181.8">A7</text>
<text x="124.4" y="183.6">A8</text>
<text x="124.4" y="185.5">A9</text>
<text x="140.5" y="180.2">DQ6</text>
<text x="140.5" y="181.8">DQ7</text>
<text x="140.5" y="183.6">DQ8</text>
<text x="140.5" y="185.5">DQ9</text>
<text x="124.4" y="187.1">A10</text>
<text x="124.4" y="188.9">A11</text>
<text x="124.4" y="190.5">A12</text>
<text x="139.7" y="187.1">DQ10</text>
<text x="139.7" y="188.9">DQ11</text>
<text x="139.7" y="190.5">DQ12</text>
<text x="124.4" y="194.2">BA0</text>
<text x="124.4" y="195.8">BA1</text>
<text x="139.7" y="192.4">DQ13</text>
<text x="139.7" y="194.2">DQ14</text>
<text x="139.7" y="195.8">DQ15</text>
<text x="124.4" y="199.2">DQML</text>
<text x="124.4" y="201.1">DQMH</text>
<text x="124.4" y="204.5">RAS#</text>
<text x="124.4" y="206.4">CAS#</text>
<text x="124.4" y="208">WE#</text>
<text x="124.4" y="211.7">CS#</text>
<text x="124.4" y="215.1">CLK</text>
<text x="124.4" y="216.7">CKE</text>
<text x="124.4" y="220.4">VssQ</text>
<text x="124.4" y="222">VssQ</text>
<text x="139.7" y="220.4">VddQ</text>
<text x="139.7" y="222">VddQ</text>
<text x="141.6" y="216.7">NC</text>
<text x="124.4" y="223.8">VssQ</text>
<text x="124.4" y="225.4">VssQ</text>
<text x="139.7" y="223.8">VddQ</text>
<text x="139.7" y="225.4">VddQ</text>
<text x="124.4" y="229.1">Vss</text>
<text x="124.4" y="230.7">Vss</text>
<text x="124.4" y="232.6">Vss</text>
<text x="141" y="229.1">Vdd</text>
<text x="141" y="230.7">Vdd</text>
<text x="141" y="232.6">Vdd</text>
</g>
<g font-size="1.6">
<text x="58.5" y="48.2">3</text>
<text x="58.5" y="53.4">2</text>
<text x="257.4" y="53.4">1</text>
<text x="280.2" y="53.4">7</text>
<text x="58.5" y="58.5">1</text>
<text x="257.4" y="55">2</text>
<text x="257.4" y="56.9">3</text>
<text x="257.4" y="58.5">4</text>
<text x="280.2" y="55">8</text>
<text x="280.2" y="56.9">9</text>
<text x="280.2" y="58.5">10</text>
<text x="256.6" y="62.2">18</text>
<text x="256.6" y="63.8">19</text>
<text x="256.6" y="65.6">20</text>
<text x="257.4" y="60.3">5</text>
<text x="280.2" y="60.3">13</text>
<text x="280.2" y="62.2">14</text>
<text x="280.2" y="63.8">15</text>
<text x="280.2" y="65.6">16</text>
<text x="58.5" y="70.9">3</text>
<text x="219.6" y="68.8">3.3V</text>
<text x="256.6" y="67.2">21</text>
<text x="256.6" y="69.1">22</text>
<text x="256.6" y="70.9">23</text>
<text x="280.2" y="67.2">29</text>
<text x="280.2" y="69.1">30</text>
<text x="280.2" y="70.9">31</text>
<text x="58.5" y="75.9">2</text>
<text x="220.9" y="74.9" transform="rotate(-90 220.9 74.9)">1</text>
<text x="256.6" y="72.5">24</text>
<text x="256.6" y="74.3">25</text>
<text x="256.6" y="75.9">26</text>
<text x="256.6" y="77.8">27</text>
<text x="280.2" y="72.5">32</text>
<text x="280.2" y="74.3">35</text>
<text x="280.2" y="75.9">36</text>
<text x="280.2" y="77.8">37</text>
<text x="58.5" y="81.2">1</text>
<text x="256.6" y="79.6">42</text>
<text x="256.6" y="81.2">43</text>
<text x="256.6" y="83.1">44</text>
<text x="280.2" y="79.6">38</text>
<text x="120.6" y="84.7">23</text>
<text x="120.6" y="86.5">24</text>
<text x="120.6" y="88.4">25</text>
<text x="120.6" y="90">26</text>
<text x="145.8" y="84.7">2</text>
<text x="145.8" y="86.5">4</text>
<text x="145.8" y="88.4">5</text>
<text x="145.8" y="90">7</text>
<text x="220.9" y="84.9" transform="rotate(-90 220.9 84.9)">2</text>
<text x="256.6" y="86.5">39</text>
<text x="256.6" y="88.4">40</text>
<text x="43.1" y="95">3.3V</text>
<text x="120.6" y="91.8">29</text>
<text x="120.6" y="93.4">30</text>
<text x="120.6" y="95.2">31</text>
<text x="145.8" y="91.8">8</text>
<text x="145.8" y="93.4">10</text>
<text x="145.8" y="95.2">11</text>
<text x="256.6" y="93.4">17</text>
<text x="256.6" y="95.2">41</text>
<text x="257.4" y="91.8">6</text>
<text x="280.2" y="95.2">28</text>
<text x="287.6" y="91.5">3.3V</text>
<text x="44.7" y="101.1" transform="rotate(-90 44.7 101.1)">1</text>
<text x="120.6" y="97.1">32</text>
<text x="120.6" y="98.7">33</text>
<text x="120.6" y="100.5">34</text>
<text x="145.8" y="97.1">13</text>
<text x="145.8" y="98.7">42</text>
<text x="145.8" y="100.5">44</text>
<text x="256.6" y="100.5">12</text>
<text x="280.2" y="100.5">11</text>
<text x="120.6" y="102.1">22</text>
<text x="120.6" y="104">35</text>
<text x="120.6" y="105.8">36</text>
<text x="145.8" y="102.1">45</text>
<text x="145.8" y="104">47</text>
<text x="145.8" y="105.8">48</text>
<text x="145.8" y="107.4">50</text>
<text x="256.6" y="102.1">34</text>
<text x="280.2" y="102.1">33</text>
<text x="44.7" y="111.1" transform="rotate(-90 44.7 111.1)">2</text>
<text x="120.6" y="109.3">20</text>
<text x="120.6" y="110.9">21</text>
<text x="145.8" y="109.3">51</text>
<text x="145.8" y="110.9">53</text>
<text x="120.6" y="114.6">15</text>
<text x="120.6" y="116.2">39</text>
<text x="120.6" y="119.6">18</text>
<text x="120.6" y="121.4">17</text>
<text x="120.6" y="123.3">16</text>
<text x="257.4" y="124.9">1</text>
<text x="280.2" y="124.9">7</text>
<text x="120.6" y="126.7">19</text>
<text x="120.6" y="130.2">38</text>
<text x="151.3" y="126.5">3.3V</text>
<text x="257.4" y="126.7">2</text>
<text x="257.4" y="128.3">3</text>
<text x="257.4" y="130.2">4</text>
<text x="280.2" y="126.7">8</text>
<text x="280.2" y="128.3">9</text>
<text x="280.2" y="130.2">10</text>
<text x="120.6" y="132">37</text>
<text x="120.6" y="137.1">12</text>
<text x="121.4" y="135.5">6</text>
<text x="145.8" y="135.5">3</text>
<text x="145.8" y="137.1">9</text>
<text x="145.8" y="132">40</text>
<text x="256.6" y="133.6">18</text>
<text x="256.6" y="135.5">19</text>
<text x="256.6" y="137.1">20</text>
<text x="257.4" y="132">5</text>
<text x="280.2" y="132">13</text>
<text x="280.2" y="133.6">14</text>
<text x="280.2" y="135.5">15</text>
<text x="280.2" y="137.1">16</text>
<text x="120.6" y="138.9">46</text>
<text x="120.6" y="140.8">52</text>
<text x="145.8" y="138.9">43</text>
<text x="145.8" y="140.8">49</text>
<text x="256.6" y="138.9">21</text>
<text x="256.6" y="140.8">22</text>
<text x="256.6" y="142.3">23</text>
<text x="280.2" y="138.9">29</text>
<text x="280.2" y="140.8">30</text>
<text x="280.2" y="142.3">31</text>
<text x="120.6" y="144.2">28</text>
<text x="120.6" y="145.8">41</text>
<text x="120.6" y="147.6">54</text>
<text x="145.8" y="144.2">1</text>
<text x="145.8" y="145.8">14</text>
<text x="145.8" y="147.6">27</text>
<text x="256.6" y="144.2">24</text>
<text x="256.6" y="145.8">25</text>
<text x="256.6" y="147.6">26</text>
<text x="256.6" y="149.5">27</text>
<text x="280.2" y="144.2">32</text>
<text x="280.2" y="145.8">35</text>
<text x="280.2" y="147.6">36</text>
<text x="280.2" y="149.5">37</text>
<text x="256.6" y="151.1">42</text>
<text x="256.6" y="152.9">43</text>
<text x="256.6" y="154.5">44</text>
<text x="280.2" y="151.1">38</text>
<text x="256.6" y="158.2">39</text>
<text x="256.6" y="159.8">40</text>
<text x="256.6" y="165.1">17</text>
<text x="256.6" y="167">41</text>
<text x="257.4" y="163.2">6</text>
<text x="280.2" y="167">28</text>
<text x="287.6" y="163.2">3.3V</text>
<text x="120.6" y="168.5">23</text>
<text x="120.6" y="170.4">24</text>
<text x="120.6" y="172">25</text>
<text x="120.6" y="173.8">26</text>
<text x="145.8" y="168.5">2</text>
<text x="145.8" y="170.4">4</text>
<text x="145.8" y="172">5</text>
<text x="145.8" y="173.8">7</text>
<text x="256.6" y="172">12</text>
<text x="256.6" y="173.8">34</text>
<text x="280.2" y="172">11</text>
<text x="280.2" y="173.8">33</text>
<text x="120.6" y="175.7">29</text>
<text x="120.6" y="177.3">30</text>
<text x="120.6" y="179.1">31</text>
<text x="145.8" y="175.7">8</text>
<text x="145.8" y="177.3">10</text>
<text x="145.8" y="179.1">11</text>
<text x="120.6" y="180.7">32</text>
<text x="120.6" y="182.6">33</text>
<text x="120.6" y="184.4">34</text>
<text x="145.8" y="180.7">13</text>
<text x="145.8" y="182.6">42</text>
<text x="145.8" y="184.4">44</text>
<text x="120.6" y="186">22</text>
<text x="120.6" y="187.9">35</text>
<text x="120.6" y="189.4">36</text>
<text x="145.8" y="186">45</text>
<text x="145.8" y="187.9">47</text>
<text x="145.8" y="189.4">48</text>
<text x="145.8" y="191.3">50</text>
<text x="120.6" y="193.1">20</text>
<text x="120.6" y="194.7">21</text>
<text x="145.8" y="193.1">51</text>
<text x="145.8" y="194.7">53</text>
<text x="120.6" y="198.2">15</text>
<text x="120.6" y="200">39</text>
<text x="120.6" y="203.5">18</text>
<text x="120.6" y="205.3">17</text>
<text x="120.6" y="206.9">16</text>
<text x="120.6" y="210.6">19</text>
<text x="120.6" y="214">38</text>
<text x="120.6" y="215.6">37</text>
<text x="145.8" y="215.6">40</text>
<text x="151.3" y="210.3">3.3V</text>
<text x="120.6" y="220.9">12</text>
<text x="121.4" y="219.3">6</text>
<text x="145.8" y="219.3">3</text>
<text x="145.8" y="220.9">9</text>
<text x="120.6" y="222.8">46</text>
<text x="120.6" y="224.4">52</text>
<text x="145.8" y="222.8">43</text>
<text x="145.8" y="224.4">49</text>
<text x="120.6" y="228.1">28</text>
<text x="120.6" y="229.7">41</text>
<text x="120.6" y="231.5">54</text>
<text x="145.8" y="228.1">1</text>
<text x="145.8" y="229.7">14</text>
<text x="145.8" y="231.5">27</text>
<text x="294.5" y="259.3">Title</text>
<text x="294.5" y="264.6">Size</text>
<text x="294.5" y="269.6">Date:</text>
<text x="296.3" y="266.2">C</text>
<text x="301.6" y="264.6">Document Number</text>
<text x="301.6" y="266.2">H294-XLX-MBEXP-1101</text>
<text x="303.7" y="269.6">Monday, November 11, 2002</text>
<text x="329.4" y="269.6">Sheet</text>
<text x="338.1" y="269.6">4</text>
<text x="343.4" y="269.6">of</text>
<text x="348.7" y="269.6">11</text>
<text x="352.2" y="264.6">Rev</text>
<text x="354" y="266.2">B</text>
</g>
<g font-size="1.2">
<text x="43.1" y="7.9">5</text>
<text x="113" y="7.9">4</text>
<text x="182.8" y="7.9">3</text>
<text x="252.7" y="7.9">2</text>
<text x="322.5" y="7.9">1</text>
<text x="6.9" y="41.8">D</text>
<text x="358" y="41.8">D</text>
<text x="6.9" y="107.2">C</text>
<text x="358" y="107.2">C</text>
<text x="6.9" y="172.8">B</text>
<text x="358" y="172.8">B</text>
<text x="6.9" y="238.1">A</text>
<text x="358" y="238.1">A</text>
<text x="43.1" y="271.7">5</text>
<text x="113" y="271.7">4</text>
<text x="182.8" y="271.7">3</text>
<text x="252.7" y="271.7">2</text>
<text x="322.5" y="271.7">1</text>
</g>
</svg>
